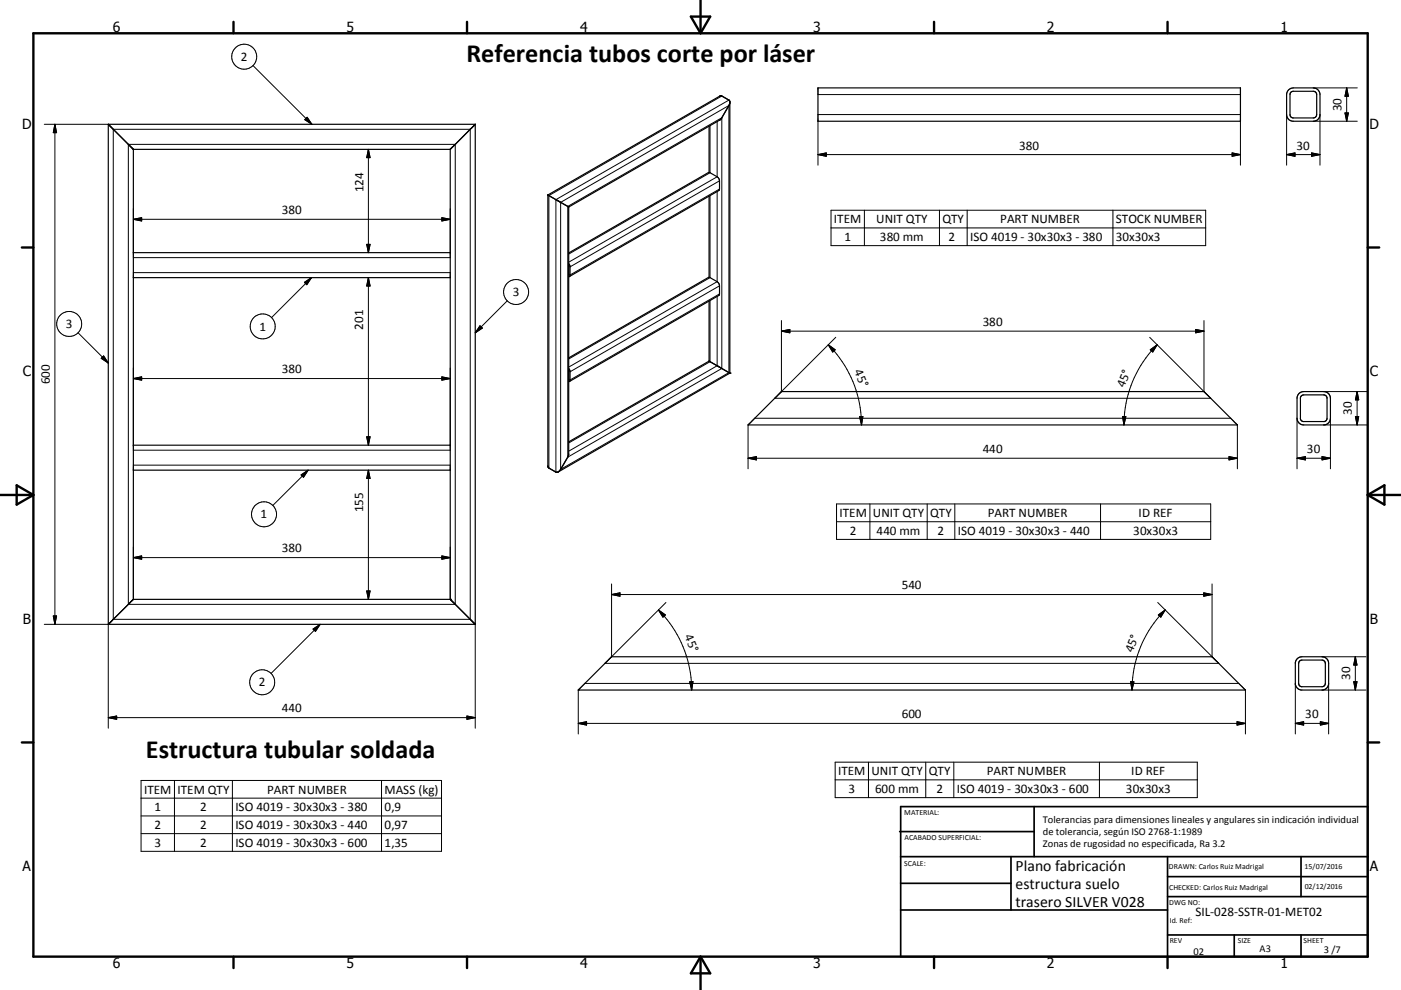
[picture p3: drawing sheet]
<svg xmlns="http://www.w3.org/2000/svg" width="420mm" height="297mm" viewBox="0 0 420 297" stroke-linecap="round" stroke-linejoin="round" font-family="sans-serif">
<g fill="none" stroke="#000" stroke-width=".36">
<path d="M32.5 37.3h.1M32.5 37.3v150M32.5 37.3h110M32.5 37.3l7.5 7.5M142.5 37.3l-7.5 7.5v135M142.5 37.3h.1M142.5 37.3v150M212.6 37.9v13.8M218.8 30.9l-2.9 5-45.4 26.2M245.2 26.4h126.7v10h-126.7zM386.4 26.8l1.3-.4h6a2.02 2.02 0 0 1 2 2v6a2.01 2.01 0 0 1-2 2h-6a1.97 1.97 0 0 1-2-2l.1-6.4zM387.1 27.6l.6-.2h6l.7 .2 .4 .8v6l-.4 .8-.7 .2h-6l-.7-.4-.2-.6v-6z"/>
<path d="M40 44.8v135M40 44.8h95M164.3 58.5v81.3l.3 .6 2.1 1.2h.7M164.3 58.5l6.2 3.6M164.3 58.5l51.6-29.7h.5l2.3 1.3 .1 .4v81.4M212.6 58.9v24.3M40 75.8h95M170.5 62.1v74.1l-.3 .9-2.3 4-.5 .5M170.5 79.6v2.9M170.5 79.1l.4 .8-.1 3M170.5 75.9l41.9-24.1h.5l2.1 1.2 .6 .7 .1 3-.2 .5-44.8 25.8M40 83.3h95"/>
<path d="M170.8 82.9l-.3 .1M212.6 90.3v18.1l6.2 3.5M170.5 111.1v2.9M170.5 107.4l41.9-24.2 .5 .1 2.1 1.2 .6 .6 .1 3.1-.2 .5-44.8 25.8M170.5 110.5l.4 .8v2.9l-.4 .3M212.6 108.3l-42.1 24.3M218.8 111.9l-51.4 29.7M234.3 117.5l-.1 .1M234.3 117.5h126.7l10 10h-146.7zM389.5 118l1.4-.5h6a1.98 1.98 0 0 1 2 2v6a1.98 1.98 0 0 1-2 2h-6a2.03 2.03 0 0 1-2-2v-6.3zM390.2 118.8l.7-.3h6l.7 .3 .3 .5v6.4l-.3 .5-.5 .3h-6.4l-.5-.3-.3-.5v-6.4zM40 133.6h95"/>
<path d="M40 141.1h95M40 179.8h95M40 179.8l-7.5 7.5M135 179.8l7.5 7.5M32.5 187.3h110M32.5 187.3h.1M183.4 197.1l-10 9.9h200M183.4 197v.1M183.4 197h180l10 10M389 197.5l1.3-.5h6.1a1.98 1.98 0 0 1 1.9 2v6a2.02 2.02 0 0 1-1.7 2h-6.5a2.1 2.1 0 0 1-1.7-1.7v-6.6zM389.6 198.3l.7-.3h6.1a1.05 1.05 0 0 1 .9 1v6a.99 .99 0 0 1-.9 1h-6.1a.94 .94 0 0 1-1-1v-6z"/>
</g>
<g fill="#000">
<circle cx="218.8" cy="111.9" r=".18"/>
<circle cx="135" cy="179.8" r=".18"/>
<circle cx="173.4" cy="207" r=".18"/>
</g>
<g fill="none" stroke="#000" stroke-width=".3">
<path d="M75.9 19.7l17.6 17.6M13.3 37.3h19.2M16.5 37.3v150M16.5 37.3l.5 2.5h-1zM34 38.8h107v147h-107zM92.1 35.2l1.4 2.1-2.1-1.4zM212.9 37.7v14.1l-42.4 24.4M215 36.5v16.5l-44.5 25.7M216.4 28.8l-51.8 29.9v81.7M218.5 30l-51.8 29.9v81.7M245.2 28.4h126.7M245.2 34.4h126.7"/>
<path d="M245.2 36.4v13.2M371.9 36.4v13.2M385.7 34.4v15.2M393.7 26.4h13.2M393.7 36.4h13.2M395.7 34.4v15.2M403.2 33.9h1.1l-.6 2.5zM403.7 26.4v10M403.7 26.4l.6 2.5h-1.1zM38.5 43.3h98v138h-98zM110.4 44.8v31M110.4 44.8l.6 2.5h-1.1z"/>
<path d="M212.9 58.7v24.6l-42.4 24.4M215 57.5v27l-44.5 25.6M215.7 54.3l-44.8 25.8M215.7 56.7l-44.8 25.8M245.2 46.4h126.7M245.2 46.4l2.5-.5v1zM369.4 45.9l2.5 .5-2.5 .5zM385.7 46.4h10M385.7 46.4l2.5-.5v1zM393.2 45.9l2.5 .5-2.5 .5zM40 77.3h95M40 65.8h95"/>
<path d="M40 65.8l2.5-.5v1zM40 62.6v13.2M109.9 73.3h1.1l-.6 2.5zM132.5 65.3l2.5 .5-2.5 .5zM135 62.6v13.2M168.1 60.7l50.4-29.1v80.2l-50.4 29zM170.2 61.9l46.2-26.6v75.2l-46.2 26.6zM170.6 79.9h-.1M249.1 63.1h112.4v10.6h-112.4zM249.1 68.4h112.4M259.2 63.1v10.6M281.7 63.1v10.6"/>
<path d="M290 63.1v10.6M333.7 63.1v10.6M23.4 99.8l9.1 9.1M40 81.8h95M91.3 84.7l2.1-1.4-1.4 2.1zM93.4 83.3l-12 12M110.4 83.3v50.3M110.4 83.3l.6 2.5h-1.1zM143.9 97.7l.7 .7-2.1 1.5zM152.1 90.2l-9.6 9.7M170.6 82.3h-.1M212.9 90.2v18.3l-42.4 24.4"/>
<path d="M215 89v20.7l-44.5 25.7M215.7 85.8l-44.8 25.7M215.7 88.2l-44.8 25.8M234.3 99.3h126.7M234.3 99.3l2.5-.5v1.1zM234.3 96.2v21.3M358.5 98.8l2.5 .5-2.5 .6zM361 96.2v21.3M30.4 107.5l.7-.7 1.4 2.1zM40 113.6l2.5-.5v1zM40 110.4v23.2M40 113.6h95"/>
<path d="M132.5 113.1l2.5 .5-2.5 .5zM135 110.4v23.2M170.6 113.8h-.1M170.6 111.3l-.1 .1M248.3 103.4a34 34 0 0 1 10 24.1M248.3 103.4l2.1 1.5-.7 .7zM250.6 101.2l-18.3 18.3h130.7l-18.3-18.3M344.9 104.9l2-1.5-1.3 2.2zM346.9 103.4a34 34 0 0 0-9.9 24.1M396.9 117.5h13.1M406.9 117.5v10M406.9 117.5l.5 2.5h-1z"/>
<path d="M40 135.1h95M40 139.6h95M109.9 131h1.1l-.6 2.6zM224.3 137.5h146.7M224.3 137.5l2.5-.5v1zM224.3 127.5v13.1M226.3 125.5h142.7M257.7 125h1l-.4 2.5zM336.6 125h.9l-.5 2.5zM368.5 137l2.5 .5-2.5 .5zM371 127.5v13.1M388.9 137.5h10"/>
<path d="M388.9 137.5l2.5-.5v1zM388.9 125.5v15.1M396.4 137l2.5 .5-2.5 .5zM396.9 127.5h13.1M398.9 125.5v15.1M406.4 125h1l-.5 2.5zM90.3 142.5l2.1-1.4-1.4 2.1zM92.4 141.1l-10.6 10.5M110.4 141.1v38.7M110.4 141.1l.6 2.4h-1.1zM250.8 151.2h112.2v10.6h-112.2zM250.8 156.5h112.2"/>
<path d="M260.8 151.2v10.6M278 151.2v10.6M286.3 151.2v10.6M330 151.2v10.6M40 167.3l2.5-.5v1zM40 164.1v15.7M40 167.3h95M109.9 177.3h1.1l-.6 2.5zM132.5 166.8l2.5 .5-2.5 .5zM135 164.1v15.7M183.4 178.4h180M183.4 178.4l2.5-.5v1z"/>
<path d="M183.4 175.2v21.8M360.9 177.9l2.5 .5-2.5 .5zM363.4 175.2v21.8M13.3 187.3h19.2v31.2M16 184.8h1l-.5 2.5zM93.9 188.7l2.1-1.4-1.4 2.1zM96 187.3l-14.7 14.7M142.5 187.3v31.2M197.4 183a34 34 0 0 1 10 24M197.4 183l2.1 1.5-.8 .7zM199.7 180.8l-18.3 18.2h184l-18.3-18.2M347.3 184.5l2-1.5-1.3 2.2z"/>
<path d="M349.3 183a34 34 0 0 0-9.9 24M396.4 197h13.1M406.3 197v10M406.3 197l.5 2.5h-.9zM32.5 215.3h110M32.5 215.3l2.5-.5v1zM140 214.8l2.5 .5-2.5 .5zM173.4 217h200M173.4 217l2.5-.5v1zM173.4 207v13.2M175.3 205h196.1M206.8 204.6l1-.1-.4 2.5z"/>
<path d="M339 204.5l1 .1-.6 2.4zM370.9 216.5l2.5 .5-2.5 .5zM373.4 207v13.2M388.4 217h9.9M388.4 217l2.4-.5v1zM388.4 205v15.2M395.8 216.5l2.5 .5-2.5 .5zM396.4 207h13.1M398.3 205v15.2M405.9 204.5h.9l-.5 2.5zM42.3 234.1h90.1v21.3h-90.1zM42.3 239.5h90.1"/>
<path d="M52.3 234.1v21.3M69.7 234.1v21.3M114.4 234.1v21.3M250.4 228.7h108.6v10.6h-108.6zM250.4 234h108.6M260.4 228.7v10.6M277.5 228.7v10.6M286 228.7v10.6M329.6 228.7v10.6M42.3 244.8h90.1M42.3 250.1h90.1"/>
<circle cx="73.2" cy="17" r="3.8"/>
<circle cx="20.7" cy="97.2" r="3.8"/>
<circle cx="78.8" cy="97.9" r="3.8"/>
<circle cx="154.7" cy="87.6" r="3.8"/>
<circle cx="79.2" cy="154.3" r="3.8"/>
<circle cx="78.6" cy="204.7" r="3.8"/>
</g>
<g fill="none" stroke="#000" stroke-width=".71">
<path d="M10 10h400v277h-400zM70 6.6v3.4M140 6.6v3.4M207.1 5h5.8l-2.9 5zM210 0v10M280 6.6v3.4M350 6.6v3.4M6.6 74.2h3.4M410 74.2h3.5M0 148.5h10M5 145.6l5 2.9-5 2.9zM410 148.5h10.1"/>
<path d="M410 148.5l5.1-2.9v5.8zM6.6 222.7h3.4M410 222.7h3.5M70 287v3.4M140 287v3.4M210 287v10M210 287l2.9 5h-5.8zM280 287v3.4M350 287v3.4"/>
</g>
<g fill="none" stroke="#000" stroke-width=".51">
<path d="M269.7 249.5h40.3M270 242h140v45h-140zM270 257h140M303.1 257v16M310 242v15M350 257v30M390.1 257v12M270 265h33.1M270 273h80M350 269h60M350 263h60M350 280.5h60"/>
<path d="M370 280.5v6.5M390.1 280.5v6.5"/>
</g>
<g fill="#000" stroke="#000" stroke-width=".3">
<path d="M16.5 37.3l.5 2.5h-1zM92.1 35.2l1.4 2.1-2.1-1.4zM403.2 33.9h1.1l-.6 2.5zM403.7 26.4l.6 2.5h-1.1zM110.4 44.8l.6 2.5h-1.1zM245.2 46.4l2.5-.5v1zM369.4 45.9l2.5 .5-2.5 .5zM385.7 46.4l2.5-.5v1zM393.2 45.9l2.5 .5-2.5 .5zM40 65.8l2.5-.5v1zM109.9 73.3h1.1l-.6 2.5zM132.5 65.3l2.5 .5-2.5 .5z"/>
<path d="M91.3 84.7l2.1-1.4-1.4 2.1zM110.4 83.3l.6 2.5h-1.1zM143.9 97.7l.7 .7-2.1 1.5zM234.3 99.3l2.5-.5v1.1zM358.5 98.8l2.5 .5-2.5 .6zM30.4 107.5l.7-.7 1.4 2.1zM40 113.6l2.5-.5v1zM132.5 113.1l2.5 .5-2.5 .5zM248.3 103.4l2.1 1.5-.7 .7zM344.9 104.9l2-1.5-1.3 2.2zM406.9 117.5l.5 2.5h-1zM109.9 131h1.1l-.6 2.6z"/>
<path d="M224.3 137.5l2.5-.5v1zM257.7 125h1l-.4 2.5zM336.6 125h.9l-.5 2.5zM368.5 137l2.5 .5-2.5 .5zM388.9 137.5l2.5-.5v1zM396.4 137l2.5 .5-2.5 .5zM406.4 125h1l-.5 2.5zM90.3 142.5l2.1-1.4-1.4 2.1zM110.4 141.1l.6 2.4h-1.1zM40 167.3l2.5-.5v1zM109.9 177.3h1.1l-.6 2.5zM132.5 166.8l2.5 .5-2.5 .5z"/>
<path d="M183.4 178.4l2.5-.5v1zM360.9 177.9l2.5 .5-2.5 .5zM16 184.8h1l-.5 2.5zM93.9 188.7l2.1-1.4-1.4 2.1zM197.4 183l2.1 1.5-.8 .7zM347.3 184.5l2-1.5-1.3 2.2zM406.3 197l.5 2.5h-.9zM32.5 215.3l2.5-.5v1zM140 214.8l2.5 .5-2.5 .5zM173.4 217l2.5-.5v1zM206.8 204.6l1-.1-.4 2.5zM339 204.5l1 .1-.6 2.4z"/>
<path d="M370.9 216.5l2.5 .5-2.5 .5zM388.4 217l2.4-.5v1zM395.8 216.5l2.5 .5-2.5 .5zM405.9 204.5h.9l-.5 2.5z"/>
</g>
<g font-size="7.9">
<text x="139.9" y="18.6">Referencia tubos corte por láser</text>
<text x="43.7" y="227.4">Estructura tubular soldada</text>
</g>
<g font-size="4.7">
<text x="304.5" y="261.2">Plano fabricación</text>
<text x="304.5" y="266.6">estructura suelo</text>
<text x="304.5" y="272">trasero SILVER V028</text>
</g>
<g font-size="4.2">
<text x="33.9" y="9.6">6</text>
<text x="103.9" y="9.6">5</text>
<text x="173.9" y="9.6">4</text>
<text x="243.8" y="9.6">3</text>
<text x="313.9" y="9.6">2</text>
<text x="383.9" y="9.6">1</text>
<text x="6.7" y="38.7">D</text>
<text x="410.5" y="38.7">D</text>
<text x="6.9" y="112.9">C</text>
<text x="410.7" y="112.9">C</text>
<text x="6.9" y="187.1">B</text>
<text x="410.7" y="187.1">B</text>
<text x="6.8" y="261.4">A</text>
<text x="410.7" y="261.4">A</text>
<text x="33.9" y="290.4">6</text>
<text x="103.9" y="290.4">5</text>
<text x="173.9" y="290.4">4</text>
<text x="243.8" y="290.4">3</text>
<text x="313.9" y="290.4">2</text>
<text x="383.9" y="290.4">1</text>
</g>
<g font-size="3.9">
<text x="72.2" y="18.3">2</text>
<text x="402.2" y="33.4" transform="rotate(-90 402.2 33.4)">30</text>
<text x="305.6" y="44.9">380</text>
<text x="388.7" y="44.9">30</text>
<text x="109" y="57.7" transform="rotate(-90 109 57.7)">124</text>
<text x="84.5" y="64.3">380</text>
<text x="250" y="67">ITEM</text>
<text x="262.7" y="67">UNIT QTY</text>
<text x="282.5" y="67">QTY</text>
<text x="299.9" y="67">PART NUMBER</text>
<text x="334.5" y="67">STOCK NUMBER</text>
<text x="253.2" y="72.3">1</text>
<text x="263.8" y="72.3">380 mm</text>
<text x="284.4" y="72.3">2</text>
<text x="290.8" y="72.3">ISO 4019 - 30x30x3 - 380</text>
<text x="334.5" y="72.3">30x30x3</text>
<text x="153.8" y="88.9">3</text>
<text x="19.7" y="98.5">3</text>
<text x="77.8" y="99.2">1</text>
<text x="108.9" y="99" transform="rotate(-90 108.9 99)">201</text>
<text x="294.6" y="97.8">380</text>
<text x="84.5" y="112">380</text>
<text x="256.1" y="111.4" transform="rotate(67 256.1 111.4)">45°</text>
<text x="14.9" y="115.3" transform="rotate(-90 14.9 115.3)">600</text>
<text x="337.1" y="116.3" transform="rotate(-67 337.1 116.3)">45°</text>
<text x="405.3" y="124.5" transform="rotate(-90 405.3 124.5)">30</text>
<text x="294.6" y="135.9">440</text>
<text x="391.8" y="135.9">30</text>
<text x="78.1" y="155.5">1</text>
<text x="108.9" y="153.8" transform="rotate(-90 108.9 153.8)">155</text>
<text x="251.7" y="155.1">ITEM</text>
<text x="261.7" y="155.1">UNIT QTY</text>
<text x="278.9" y="155.1">QTY</text>
<text x="296.2" y="155.1">PART NUMBER</text>
<text x="341.4" y="155.1">ID REF</text>
<text x="254.8" y="160.4">2</text>
<text x="262.8" y="160.4">440 mm</text>
<text x="281.1" y="160.4">2</text>
<text x="287.2" y="160.4">ISO 4019 - 30x30x3 - 440</text>
<text x="339.8" y="160.4">30x30x3</text>
<text x="84.5" y="165.7">380</text>
<text x="270.3" y="176.8">540</text>
<text x="205.2" y="190.9" transform="rotate(67 205.2 190.9)">45°</text>
<text x="339.5" y="195.8" transform="rotate(-67 339.5 195.8)">45°</text>
<text x="77.6" y="205.9">2</text>
<text x="404.8" y="204" transform="rotate(-90 404.8 204)">30</text>
<text x="84.5" y="213.7">440</text>
<text x="270.3" y="215.5">600</text>
<text x="391.3" y="215.5">30</text>
<text x="251.3" y="232.6">ITEM</text>
<text x="261.3" y="232.6">UNIT QTY</text>
<text x="278.5" y="232.6">QTY</text>
<text x="295.8" y="232.6">PART NUMBER</text>
<text x="339.2" y="232.6">ID REF</text>
<text x="43.2" y="238.1">ITEM</text>
<text x="53.3" y="238.1">ITEM QTY</text>
<text x="80.1" y="238.1">PART NUMBER</text>
<text x="115.3" y="238.2">MASS (kg)</text>
<text x="254.4" y="237.9">3</text>
<text x="262.4" y="237.9">600 mm</text>
<text x="280.8" y="237.9">2</text>
<text x="286.9" y="237.9">ISO 4019 - 30x30x3 - 600</text>
<text x="337.6" y="237.9">30x30x3</text>
<text x="46.3" y="243.3">1</text>
<text x="60" y="243.3">2</text>
<text x="70.6" y="243.3">ISO 4019 - 30x30x3 - 380</text>
<text x="115.3" y="243.3">0,9</text>
<text x="46.3" y="248.7">2</text>
<text x="60" y="248.7">2</text>
<text x="70.6" y="248.7">ISO 4019 - 30x30x3 - 440</text>
<text x="115.3" y="248.7">0,97</text>
<text x="46.3" y="254">3</text>
<text x="60" y="254">2</text>
<text x="70.6" y="254">ISO 4019 - 30x30x3 - 600</text>
<text x="115.3" y="254">1,35</text>
<text x="358.4" y="274.9">SIL-028-SSTR-01-MET02</text>
</g>
<g font-size="3.1">
<text x="312.7" y="246.8">Tolerancias para dimensiones lineales y angulares sin indicación individual</text>
<text x="312.7" y="250.4">de tolerancia, según ISO 2768-1:1989</text>
<text x="312.7" y="254">Zonas de rugosidad no especificada, Ra 3.2</text>
<text x="357.8" y="286.5">02</text>
<text x="377.6" y="285.6">A3</text>
<text x="396.9" y="285.9">3 /7</text>
</g>
<g font-size="2.4">
<text x="271.1" y="244.4">MATERIAL:</text>
<text x="271.2" y="252">ACABADO SUPERFICIAL:</text>
<text x="271.1" y="259.7">SCALE:</text>
<text x="350.4" y="260.8">DRAWN: Carlos Ruiz Madrigal</text>
<text x="391.1" y="260.6">15/07/2016</text>
<text x="350.5" y="266.9">CHECKED: Carlos Ruiz Madrigal</text>
<text x="391.2" y="266.7">02/12/2016</text>
<text x="350.5" y="271.4">DWG NO:</text>
<text x="350.7" y="276.9">Id. Ref:</text>
<text x="350.7" y="282.8">REV</text>
<text x="371.1" y="282.9">SIZE</text>
<text x="390.8" y="283">SHEET</text>
</g>
</svg>
